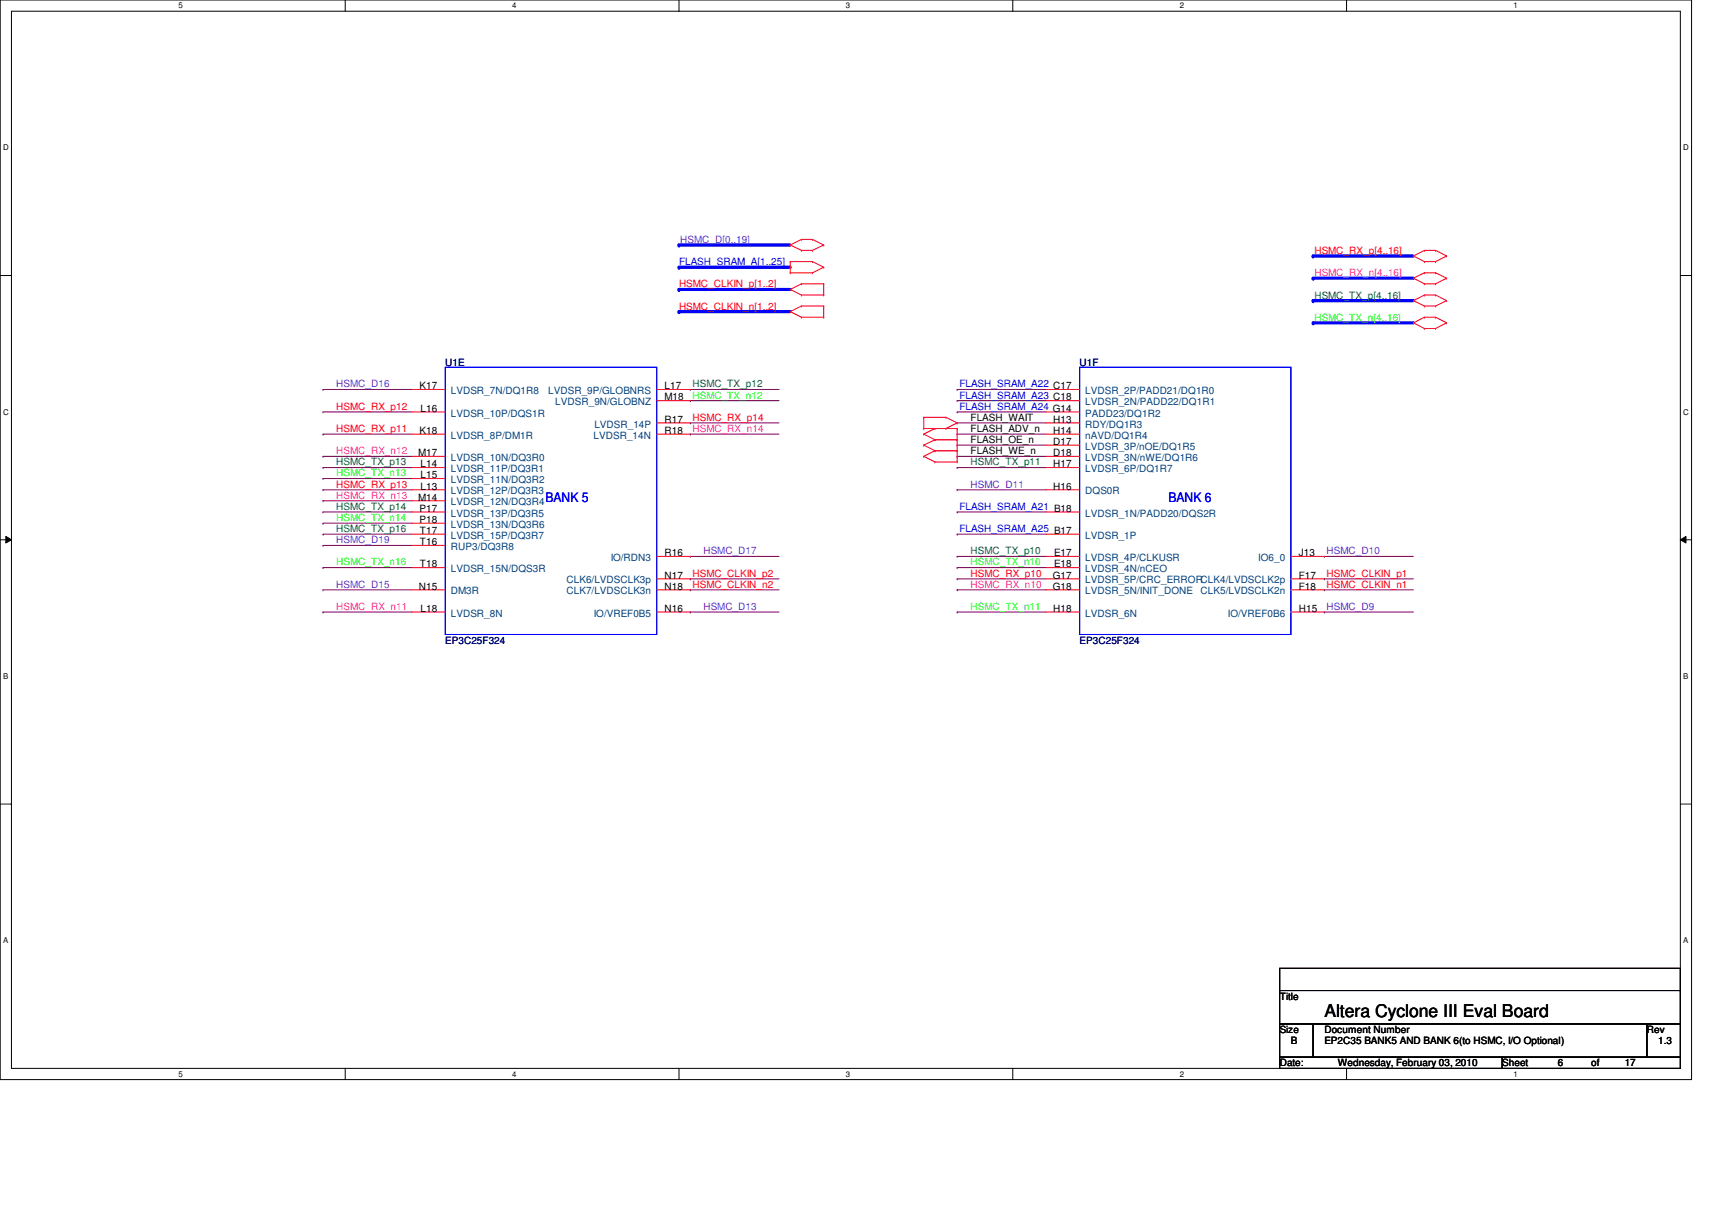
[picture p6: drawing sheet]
<svg xmlns="http://www.w3.org/2000/svg" width="297mm" height="210mm" viewBox="0 0 297 210" stroke-linecap="round" stroke-linejoin="round" font-family="sans-serif">
<path d="M0 0h293.5v187.3h-293.5zM2 1.9h289.5v183.4h-289.5z" fill="none" stroke="#000" stroke-width=".17"/>
<g fill="#fff">
<path d="M30.9 .2h.8v1.5h-.8z"/>
<path d="M30.9 185.5h.8v1.6h-.8z"/>
</g>
<path d="M59.9 0v1.9M59.9 185.3v2" fill="none" stroke="#000" stroke-width=".17"/>
<g fill="#fff">
<path d="M88.9 .2h.7v1.5h-.7z"/>
<path d="M88.9 185.5h.7v1.6h-.7z"/>
</g>
<path d="M117.8 0v1.9M117.8 185.3v2" fill="none" stroke="#000" stroke-width=".17"/>
<g fill="#fff">
<path d="M146.8 .2h.7v1.5h-.7z"/>
<path d="M146.8 185.5h.7v1.6h-.7z"/>
</g>
<path d="M175.7 0v1.9M175.7 185.3v2" fill="none" stroke="#000" stroke-width=".17"/>
<g fill="#fff">
<path d="M204.7 .2h.7v1.5h-.7z"/>
<path d="M204.7 185.5h.7v1.6h-.7z"/>
</g>
<path d="M233.6 0v1.9M233.6 185.3v2" fill="none" stroke="#000" stroke-width=".17"/>
<g fill="#fff">
<path d="M262.6 .2h.8v1.5h-.8z"/>
<path d="M262.6 185.5h.8v1.6h-.8z"/>
<path d="M.5 24.8h1v1.6h-1z"/>
<path d="M292.1 24.8h.9v1.6h-.9z"/>
<path d="M.5 70.7h1v1.5h-1z"/>
<path d="M292.1 70.7h.9v1.5h-.9z"/>
</g>
<path d="M0 47.8h2M291.5 47.8h2" fill="none" stroke="#000" stroke-width=".17"/>
<g fill="#fff">
<path d="M.5 116.5h.9v1.6h-.9z"/>
<path d="M292.1 116.5h.8v1.6h-.8z"/>
</g>
<path d="M0 93.6h2M1 93l1 .6-1 .6zM291.5 93.6l1-.6v1.2zM291.5 93.6h2" fill="none" stroke="#000" stroke-width=".17"/>
<path d="M1 93l1 .6-1 .6zM291.5 93.6l1-.6v1.2z" fill="#000"/>
<g fill="#fff">
<path d="M.5 162.4h.9v1.5h-.9z"/>
<path d="M292.1 162.4h.8v1.5h-.8z"/>
</g>
<path d="M0 139.5h2M291.5 139.5h2" fill="none" stroke="#000" stroke-width=".17"/>
<path d="M117.8 42.5h19.3" fill="none" stroke="#00f" stroke-width=".55"/>
<circle cx="117.8" cy="42.5" r=".28" fill="#00f"/>
<path d="M117.8 50.2h19.3" fill="none" stroke="#00f" stroke-width=".55"/>
<circle cx="117.8" cy="50.2" r=".28" fill="#00f"/>
<path d="M117.8 54.1h19.3" fill="none" stroke="#00f" stroke-width=".55"/>
<circle cx="117.8" cy="54.1" r=".28" fill="#00f"/>
<path d="M117.8 46.4h19.3" fill="none" stroke="#00f" stroke-width=".55"/>
<circle cx="117.8" cy="46.4" r=".28" fill="#00f"/>
<path d="M227.8 44.4h17.4" fill="none" stroke="#00f" stroke-width=".55"/>
<circle cx="227.8" cy="44.4" r=".28" fill="#00f"/>
<path d="M227.8 48.3h17.4" fill="none" stroke="#00f" stroke-width=".55"/>
<circle cx="227.8" cy="48.3" r=".28" fill="#00f"/>
<path d="M227.8 56h17.4" fill="none" stroke="#00f" stroke-width=".55"/>
<circle cx="227.8" cy="56" r=".28" fill="#00f"/>
<path d="M227.8 52.2h17.4" fill="none" stroke="#00f" stroke-width=".55"/>
<circle cx="227.8" cy="52.2" r=".28" fill="#00f"/>
<g fill="none" stroke="#7f003f" stroke-width=".17">
<path d="M56 75.3h.1M56 71.5h.1M56 79.2h.1M56 67.6h.1M56 75.3h15.5M56 71.5h15.5M56 79.2h15.5M56 67.6h15.5M119.8 75.3h.1M119.8 73.4h.1M119.8 69.5h.1M119.8 67.6h.1"/>
<path d="M119.8 75.3h15.4M119.8 69.5h15.4M119.8 67.6h15.4M119.8 73.4h15.4M166.1 79.2h.1M166.1 77.2h.1M166.1 69.5h.1M166.1 67.6h.1M166.1 71.5h.1M166.1 75.3h.1M166.1 73.4h.1M166.1 75.3h15.4"/>
<path d="M166.1 71.5h15.4M166.1 79.2h15.4M166.1 77.2h15.4M166.1 69.5h15.4M166.1 67.6h15.4M166.1 73.4h15.4M56 98.5h.1M56 81.1h.1M56 86.9h.1M56 85h.1M56 90.8h.1M56 83h.1"/>
<path d="M56 88.8h.1M56 92.7h.1M56 94.6h.1M56 98.5h15.5M56 81.1h15.5M56 86.9h15.5M56 85h15.5M56 90.8h15.5M56 83h15.5M56 88.8h15.5M56 92.7h15.5M56 94.6h15.5"/>
<path d="M119.8 96.5h.1M119.8 96.5h15.4M166.1 88.8h.1M166.1 81.1h.1M166.1 98.5h.1M166.1 96.5h.1M166.1 92.7h.1M166.1 85h.1M166.1 98.5h15.4M166.1 81.1h15.4M166.1 85h15.4M166.1 88.8h15.4"/>
<path d="M166.1 92.7h15.4M166.1 96.5h15.4M229.8 96.5h.1M229.8 96.5h15.4M56 106.2h.1M56 102.3h.1M56 102.3h15.5M56 106.2h15.5M119.8 102.3h.1M119.8 100.4h.1M119.8 106.2h.1M119.8 102.3h15.4"/>
<path d="M119.8 106.2h15.4M119.8 100.4h15.4M166.1 106.2h.1M166.1 102.3h.1M166.1 100.4h.1M166.1 102.3h15.4M166.1 106.2h15.4M166.1 100.4h15.4M229.8 102.3h.1M229.8 100.4h.1M229.8 106.2h.1M229.8 102.3h15.4"/>
<path d="M229.8 106.2h15.4M229.8 100.4h15.4"/>
</g>
<g fill="none" stroke="#f00" stroke-width=".17">
<path d="M137.1 42.5h.1M137.1 45.4h.1M137.1 47.3h.1M137.1 50.2h.1M137.1 54.1h.1M137.1 42.5l2 .9M137.1 45.4h3.9M137.1 45.4v1.9M137.1 47.3h3.9M137.1 50.2l2 1M137.1 54.1l2 .9M139.1 41.5h.1"/>
<path d="M139.1 43.4h.1M139.1 51.2h.1M139.1 49.2h.1M139.1 55h.1M139.1 53.1h.1M139.1 41.5h1.9M139.1 41.5l-2 1M139.1 43.4h1.9M139.1 51.2h3.8M139.1 49.2h3.8M139.1 49.2l-2 1M139.1 55h3.8"/>
<path d="M139.1 53.1h3.8M139.1 53.1l-2 1M141 41.5h.1M141 43.4h.1M141 45.4h.1M141 47.3h.1M141 41.5l1.9 1M141 45.4l1.9 1M142.9 42.5h.1M142.9 46.4h.1M142.9 51.2h.1M142.9 49.2h.1"/>
<path d="M142.9 55h.1M142.9 53.1h.1M142.9 42.5l-1.9 .9M142.9 46.4l-1.9 .9M142.9 49.2v2M142.9 53.1v1.9M245.2 44.4h.1M245.2 48.3h.1M245.2 56h.1M245.2 52.2h.1M245.2 44.4l1.9 1M245.2 48.3l1.9 .9"/>
<path d="M245.2 56l1.9 1M245.2 52.2l1.9 .9M247.1 45.4h.1M247.1 43.4h.1M247.1 49.2h.1M247.1 47.3h.1M247.1 57h.1M247.1 55h.1M247.1 53.1h.1M247.1 51.2h.1M247.1 43.4h2M247.1 45.4h2"/>
<path d="M247.1 47.3h2M247.1 51.2h2M247.1 49.2h2M247.1 55h2M247.1 53.1h2M247.1 43.4l-1.9 1M247.1 47.3l-1.9 1M247.1 57h2M247.1 55l-1.9 1M247.1 51.2l-1.9 1M249.1 45.4h.1M249.1 43.4h.1"/>
<path d="M249.1 49.2h.1M249.1 47.3h.1M249.1 57h.1M249.1 55h.1M249.1 53.1h.1M249.1 51.2h.1M249.1 43.4l1.9 1M249.1 47.3l1.9 1M249.1 55l1.9 1M249.1 51.2l1.9 1M251 44.4h.1M251 48.3h.1"/>
<path d="M251 56h.1M251 52.2h.1M251 44.4l-1.9 1M251 48.3l-1.9 .9M251 56l-1.9 1M251 52.2l-1.9 .9M71.5 79.2h5.8M71.5 67.6h5.8M71.5 71.5h5.8M71.5 75.3h5.8M114 67.6h5.8M114 75.3h5.8"/>
<path d="M114 69.5h5.8M114 73.4h5.8M160.3 79.2h.1M160.3 77.2h.1M160.3 75.3h.1M160.3 74.3h.1M160.3 72.4h.1M160.3 79.2l1.9 .9M160.3 77.2l1.9 1M160.3 74.3h5.8M160.3 75.3l1.9 1M160.3 72.4v1.9"/>
<path d="M160.3 72.4h3.8M162.2 78.2h.1M162.2 76.3h.1M162.2 74.3h.1M162.2 78.2l-1.9 1M162.2 78.2h3.9M162.2 76.3l-1.9 .9M162.2 76.3h3.9M162.2 74.3l-1.9 1M164.1 74.3h.1M164.1 72.4h.1M164.1 72.4l2 1"/>
<path d="M166.1 78.2h.1M166.1 76.3h.1M166.1 74.3h.1M166.1 73.4h.1M166.1 74.3v5.8M166.1 73.4l-2 .9M181.5 79.2h5.8M181.5 67.6h5.8M181.5 71.5h5.8M181.5 75.3h5.8M181.5 69.5h5.8M181.5 73.4h5.8"/>
<path d="M181.5 77.2h5.8M71.5 81.1h5.8M71.5 83h5.8M71.5 85h5.8M71.5 86.9h5.8M71.5 88.8h5.8M71.5 90.8h5.8M71.5 92.7h5.8M71.5 98.5h5.8M71.5 94.6h5.8M114 96.5h5.8M162.2 80.1h.1"/>
<path d="M162.2 80.1h3.9M166.1 80.1h.1M181.5 81.1h5.8M181.5 85h5.8M181.5 88.8h5.8M181.5 92.7h5.8M181.5 98.5h5.8M181.5 96.5h5.8M224 96.5h5.8M71.5 102.3h5.8M71.5 106.2h5.8M114 102.3h5.8"/>
<path d="M114 106.2h5.8M114 100.4h5.8M181.5 102.3h5.8M181.5 106.2h5.8M181.5 100.4h5.8M224 102.3h5.8M224 106.2h5.8M224 100.4h5.8"/>
</g>
<path d="M222 168h69.5v3.8h-69.5zM222 171.8h69.5v5.8h-69.5zM222 177.6h5.8v5.8h-5.8zM227.8 177.6h57.9v5.8h-57.9zM285.7 177.6h5.8v5.8h-5.8zM222 183.4h38.6v1.9h-38.6zM260.6 183.4h30.9v1.9h-30.9z" fill="none" stroke="#000" stroke-width=".17"/>
<path d="M77.3 63.7h36.7v46.4h-36.7zM187.3 63.7h36.7v46.4h-36.7z" fill="none" stroke="#00f" stroke-width=".17"/>
<text font-size="3" x="229.8" y="176.5">Altera Cyclone III Eval Board</text>
<g font-size="2.3" fill="#00f">
<text x="94.7" y="87">BANK 5</text>
<text x="202.7" y="87">BANK 6</text>
</g>
<g font-size="1.7" fill="#00f">
<text x="117.8" y="46">FLASH_SRAM_A[1..25]</text>
<text x="166.5" y="69.1">FLASH_SRAM_A23 C18</text>
<text x="166.5" y="67.2">FLASH_SRAM_A22 C17</text>
<text x="166.5" y="71.1">FLASH_SRAM_A24 G14</text>
<text x="166.5" y="88.4">FLASH_SRAM_A21 B18</text>
<text x="166.5" y="92.3">FLASH_SRAM_A25 B17</text>
</g>
<g font-size="1.7" fill="#7f00ff">
<text x="118" y="42.2">HSMC_D[0..19]</text>
<text x="58.3" y="67.2">HSMC_D16</text>
<text x="168.4" y="84.6">HSMC_D11</text>
<text x="58.3" y="94.2">HSMC_D19</text>
<text x="58.3" y="101.9">HSMC_D15</text>
<text x="122" y="96.1">HSMC_D17</text>
<text x="230.2" y="96.1">HSMC_D10</text>
<text x="122" y="105.8">HSMC_D13</text>
<text x="230.2" y="105.8">HSMC_D9</text>
</g>
<g font-size="1.7" fill="#f00">
<text x="228" y="44.1">HSMC_RX_p[4..16]</text>
<text x="117.8" y="49.9">HSMC_CLKIN_p[1..2]</text>
<text x="117.8" y="53.8">HSMC_CLKIN_n[1..2]</text>
<text x="58.3" y="71.1">HSMC_RX_p12</text>
<text x="58.3" y="74.9">HSMC_RX_p11</text>
<text x="120.1" y="73">HSMC_RX_p14</text>
<text x="58.3" y="84.6">HSMC_RX_p13</text>
<text x="120.1" y="101.9">HSMC_CLKIN_n2</text>
<text x="120.1" y="100">HSMC_CLKIN_p2</text>
<text x="168.4" y="100">HSMC_RX_p10</text>
<text x="230.2" y="101.9">HSMC_CLKIN_n1</text>
<text x="230.2" y="100">HSMC_CLKIN_p1</text>
</g>
<g font-size="1.7" fill="#f0f">
<text x="228" y="48">HSMC_RX_n[4..16]</text>
<text x="120.1" y="74.9">HSMC_RX_n14</text>
<text x="58.3" y="78.8">HSMC_RX_n12</text>
<text x="58.3" y="86.5">HSMC_RX_n13</text>
<text x="168.4" y="101.9">HSMC_RX_n10</text>
<text x="58.3" y="105.8">HSMC_RX_n11</text>
</g>
<g font-size="1.7" fill="#007f00">
<text x="228" y="51.8">HSMC_TX_p[4..16]</text>
<text x="120.1" y="67.2">HSMC_TX_p12</text>
<text x="58.3" y="80.7">HSMC_TX_p13</text>
<text x="168.4" y="80.7">HSMC_TX_p11</text>
<text x="58.3" y="88.4">HSMC_TX_p14</text>
<text x="58.3" y="92.3">HSMC_TX_p16</text>
<text x="168.4" y="96.1">HSMC_TX_p10</text>
</g>
<g font-size="1.7" fill="#0f0">
<text x="228" y="55.7">HSMC_TX_n[4..16]</text>
<text x="120.1" y="69.1">HSMC_TX_n12</text>
<text x="58.3" y="82.6">HSMC_TX_n13</text>
<text x="58.3" y="90.4">HSMC_TX_n14</text>
<text x="58.3" y="98.1">HSMC_TX_n16</text>
<text x="168.4" y="98.1">HSMC_TX_n10</text>
<text x="168.4" y="105.8">HSMC_TX_n11</text>
</g>
<g font-size="1.7" fill="#00007f">
<text x="77.3" y="63.4">U1E</text>
<text x="187.3" y="63.4">U1F</text>
<text x="77.3" y="111.7">EP3C25F324</text>
<text x="187.3" y="111.7">EP3C25F324</text>
</g>
<g font-size="1.7">
<text x="72.8" y="67.5">K17</text>
<text x="73" y="71.4">L16</text>
<text x="115.3" y="67.5">L17</text>
<text x="115.3" y="69.5">M18</text>
<text x="72.8" y="75.3">K18</text>
<text x="115.3" y="73.3">R17</text>
<text x="115.3" y="75.3">R18</text>
<text x="168.4" y="76.9">FLASH_OE_n</text>
<text x="168.4" y="75">FLASH_ADV_n</text>
<text x="168.4" y="73.1">FLASH_WAIT</text>
<text x="182.7" y="77.2">D17</text>
<text x="182.7" y="75.3">H14</text>
<text x="182.7" y="73.3">H13</text>
<text x="72.6" y="79.1">M17</text>
<text x="73" y="81.1">L14</text>
<text x="73" y="83">L15</text>
<text x="168.4" y="78.8">FLASH_WE_n</text>
<text x="182.7" y="79.1">D18</text>
<text x="182.7" y="81.1">H17</text>
<text x="72.6" y="86.8">M14</text>
<text x="72.8" y="88.8">P17</text>
<text x="73" y="84.9">L13</text>
<text x="182.7" y="84.9">H16</text>
<text x="72.8" y="90.7">P18</text>
<text x="72.9" y="92.6">T17</text>
<text x="72.9" y="94.6">T16</text>
<text x="72.9" y="98.4">T18</text>
<text x="115.3" y="96.5">R16</text>
<text x="115.3" y="100.4">N17</text>
<text x="182.7" y="100.4">G17</text>
<text x="182.9" y="96.5">E17</text>
<text x="182.9" y="98.4">E18</text>
<text x="225.3" y="96.5">J13</text>
<text x="225.3" y="100.4">F17</text>
<text x="72.7" y="102.3">N15</text>
<text x="73" y="106.1">L18</text>
<text x="115.3" y="102.3">N18</text>
<text x="115.3" y="106.1">N16</text>
<text x="182.7" y="102.3">G18</text>
<text x="182.7" y="106.1">H18</text>
<text x="225.3" y="102.3">F18</text>
<text x="225.3" y="106.1">H15</text>
<text x="222" y="173.4">Title</text>
<text x="222" y="179.2">Size</text>
<text x="229.8" y="179.2">Document Number</text>
<text x="285.7" y="179.2">Rev</text>
<text x="222" y="185">Date:</text>
<text x="224" y="181.1">B</text>
<text x="229.8" y="181.1">EP2C35 BANK5 AND BANK 6(to HSMC, I/O Optional)</text>
<text x="232.1" y="185">Wednesday, February 03, 2010</text>
<text x="260.6" y="185">Sheet</text>
<text x="270.3" y="185">6</text>
<text x="276.1" y="185">of</text>
<text x="281.9" y="185">17</text>
<text x="287.7" y="181.1">1.3</text>
</g>
<g font-size="1.7" fill="#003f7f">
<text x="78.2" y="68.4">LVDSR_7N/DQ1R8</text>
<text x="95.1" y="68.4">LVDSR_9P/GLOBNRS</text>
<text x="96.3" y="70.3">LVDSR_9N/GLOBNZ</text>
<text x="188.3" y="68.4">LVDSR_2P/PADD21/DQ1R0</text>
<text x="188.3" y="70.3">LVDSR_2N/PADD22/DQ1R1</text>
<text x="78.2" y="72.3">LVDSR_10P/DQS1R</text>
<text x="78.2" y="76.1">LVDSR_8P/DM1R</text>
<text x="103" y="76.1">LVDSR_14N</text>
<text x="103.1" y="74.2">LVDSR_14P</text>
<text x="188.3" y="76.1">nAVD/DQ1R4</text>
<text x="188.3" y="74.2">RDY/DQ1R3</text>
<text x="188.3" y="72.3">PADD23/DQ1R2</text>
<text x="78.2" y="80">LVDSR_10N/DQ3R0</text>
<text x="78.2" y="81.9">LVDSR_11P/DQ3R1</text>
<text x="78.2" y="83.8">LVDSR_11N/DQ3R2</text>
<text x="188.3" y="78">LVDSR_3P/nOE/DQ1R5</text>
<text x="188.3" y="80">LVDSR_3N/nWE/DQ1R6</text>
<text x="188.3" y="81.9">LVDSR_6P/DQ1R7</text>
<text x="78.2" y="85.8">LVDSR_12P/DQ3R3</text>
<text x="78.2" y="87.7">LVDSR_12N/DQ3R4</text>
<text x="78.2" y="89.6">LVDSR_13P/DQ3R5</text>
<text x="188.3" y="85.8">DQS0R</text>
<text x="188.3" y="89.6">LVDSR_1N/PADD20/DQS2R</text>
<text x="78.2" y="91.6">LVDSR_13N/DQ3R6</text>
<text x="78.2" y="93.5">LVDSR_15P/DQ3R7</text>
<text x="78.2" y="95.4">RUP3/DQ3R8</text>
<text x="188.3" y="93.5">LVDSR_1P</text>
<text x="78.2" y="99.3">LVDSR_15N/DQS3R</text>
<text x="98.3" y="101.2">CLK6/LVDSCLK3p</text>
<text x="106" y="97.3">IO/RDN3</text>
<text x="188.3" y="97.3">LVDSR_4P/CLKUSR</text>
<text x="188.3" y="99.3">LVDSR_4N/nCEO</text>
<text x="188.3" y="101.2">LVDSR_5P/CRC_ERRORCLK4/LVDSCLK2p</text>
<text x="218.3" y="97.3">IO6_0</text>
<text x="78.2" y="103.1">DM3R</text>
<text x="78.2" y="107">LVDSR_8N</text>
<text x="98.3" y="103.1">CLK7/LVDSCLK3n</text>
<text x="103" y="107">IO/VREF0B5</text>
<text x="188.3" y="103.1">LVDSR_5N/INIT_DONE</text>
<text x="188.3" y="107">LVDSR_6N</text>
<text x="208.3" y="103.1">CLK5/LVDSCLK2n</text>
<text x="213.1" y="107">IO/VREF0B6</text>
</g>
<g font-size="1.4">
<text x="30.9" y="1.4">5</text>
<text x="88.9" y="1.4">4</text>
<text x="146.8" y="1.4">3</text>
<text x="204.7" y="1.4">2</text>
<text x="262.6" y="1.4">1</text>
<text x=".5" y="26.1">D</text>
<text x="292.1" y="26.1">D</text>
<text x=".5" y="71.9">C</text>
<text x="292.1" y="71.9">C</text>
<text x=".5" y="117.8">B</text>
<text x="292.1" y="117.8">B</text>
<text x=".5" y="163.6">A</text>
<text x="292.1" y="163.6">A</text>
<text x="30.9" y="186.8">5</text>
<text x="88.9" y="186.8">4</text>
<text x="146.8" y="186.8">3</text>
<text x="204.7" y="186.8">2</text>
<text x="262.6" y="186.8">1</text>
</g>
</svg>
